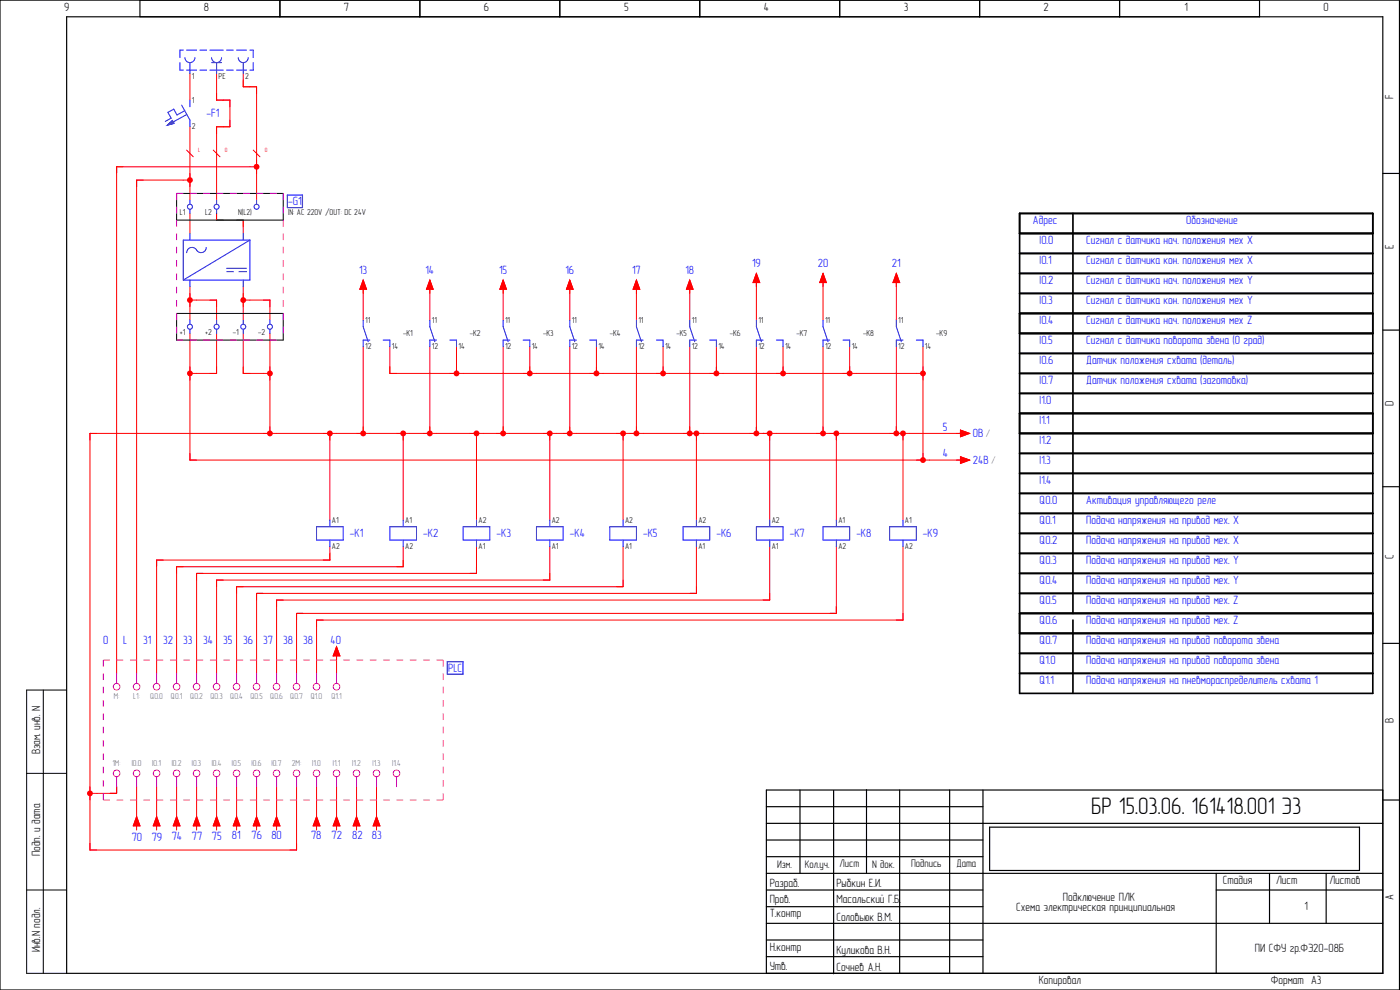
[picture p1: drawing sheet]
<svg xmlns="http://www.w3.org/2000/svg" width="420mm" height="297mm" viewBox="0 0 420 297" stroke-linecap="round" stroke-linejoin="round" font-family="sans-serif">
<g fill="none" stroke="#000" stroke-width=".35">
<path d="M0 0h420v297h-420zM20 5h395v287h-395zM42 0v5M84 0v5M126 0v5M168 0v5M210 0v5M252 0v5M294 0v5M336 0v5M378 0v5M415 52h5"/>
<path d="M415 99h5M415 146h5M415 193h5M240.1 237v25M250.2 237.2v55M260 236.9v25M270 237v55M285 237v55M295 237v55M415 237h-185v55M230 252h65M230 242h65"/>
<path d="M230 247h185M230 257h65M297 248.2h111v13h-111zM415 240h5M230 277h185M230 262h185M230 272h65M230 267h65M365 262v30M365 267h50M381 262v15M398 262v15"/>
<path d="M230 287h65M230 282h65"/>
</g>
<path d="M13 207v85M20 207h-12v85h12M8 232h12M8 267h12" fill="none" stroke="#000" stroke-width=".3"/>
<g fill="none" stroke="#f00" stroke-width=".3">
<path d="M57 22v8M57 38v22M65 22v8h4v8h-4v22M73 22v4h4v34M55 54h-14v148M75 50h-40v152M57 64v6M65 64v2h8v4M57 90h8v6M57 86v10M73 86v10M75 90h6v6"/>
<path d="M109 87v9M129 87v9M151 87v9M171 87v9M191 87v9M207 87v9M227 85v11M247 85v11M269 85v11M57 100v38h220v-34M65 100v12h-6M73 100v12h6"/>
<path d="M81 100v30h-54v125h62v-19M109 104v26h-8M117 104v8h20v-8M129 104v26h-6M151 104v26h-6M159 104v8h-20M171 104v26h-4M179 104v8h-18M191 104v26h-2M199 104v8h-18M207 104v26h-14M215 104v8h-14"/>
<path d="M227 104v26h-16M235 104v8h-18M247 104v26h-14M255 104v8h-18M257 112h18M269 104v26h-16M83 130h16v26M111 130h10v26M131 130h12v26M153 130h12v26M173 130h14v26M209 130v26"/>
<path d="M229 130h2v26M249 130h2v26M271 130v26M273 130h16M279 138h10M99 164v4h-52v34M121 164v6h-68v32M143 164v8h-84v30M165 164v10h-100v28M187 164v12h-116v26M209 164v14h-132v24M231 164v16h-148v22"/>
<path d="M251 164v20h-162v18M271 164v22h-176v16M101 197v5M35 236v2h-6M41 236v12M47 236v12M53 236v12M59 236v12M65 236v12M71 236v12M77 236v12M83 236v12"/>
<path d="M95 236v12M101 236v12M107 236v12M113 236v12"/>
</g>
<circle cx="57" cy="90" r=".88" fill="#f00"/>
<path d="M73 88v4M73 90h2" fill="none" stroke="#f00" stroke-width=".3"/>
<circle cx="73" cy="90" r=".88" fill="#f00"/>
<path d="M37 50h-2v2M43 54h-2v2M75 50h2M77 48v4M79 90h2v2" fill="none" stroke="#f00" stroke-width=".3"/>
<path d="M53 58h32v8h-32zM53 94h32v8h-32z" fill="none" stroke="#000" stroke-width=".3"/>
<circle cx="77" cy="50" r=".88" fill="#f00"/>
<path d="M55 54h2M57 52v4" fill="none" stroke="#f00" stroke-width=".3"/>
<circle cx="57" cy="54" r=".88" fill="#f00"/>
<path d="M57 110v4M57 112h2M65 110v2h-2M57 136v2h2" fill="none" stroke="#f00" stroke-width=".3"/>
<circle cx="57" cy="112" r=".88" fill="#f00"/>
<path d="M79 112h2M81 110v4" fill="none" stroke="#f00" stroke-width=".3"/>
<circle cx="81" cy="112" r=".88" fill="#f00"/>
<path d="M73 110v2h2M97 130h4M99 130v2" fill="none" stroke="#f00" stroke-width=".3"/>
<circle cx="99" cy="130" r=".87" fill="#f00"/>
<path d="M119 130h4M121 130v2" fill="none" stroke="#f00" stroke-width=".3"/>
<circle cx="121" cy="130" r=".87" fill="#f00"/>
<path d="M141 130h4M143 130v2" fill="none" stroke="#f00" stroke-width=".3"/>
<circle cx="143" cy="130" r=".88" fill="#f00"/>
<path d="M163 130h4M165 130v2" fill="none" stroke="#f00" stroke-width=".3"/>
<circle cx="165" cy="130" r=".88" fill="#f00"/>
<path d="M185 130h4M187 130v2" fill="none" stroke="#f00" stroke-width=".3"/>
<circle cx="187" cy="130" r=".88" fill="#f00"/>
<path d="M207 130h4M209 130v2" fill="none" stroke="#f00" stroke-width=".3"/>
<circle cx="209" cy="130" r=".87" fill="#f00"/>
<g fill="none" stroke="#f00" stroke-width=".3">
<path d="M229 130h4M231 130v2M49 168h-2v2M55 170h-2v2M61 172h-2v2M67 174h-2v2M73 176h-2v2M79 178h-2v2M99 166v2h-2M121 168v2h-2M143 170v2h-2M165 172v2h-2"/>
<path d="M187 174v2h-2M209 176v2h-2M85 180h-2v2"/>
</g>
<circle cx="231" cy="130" r=".87" fill="#f00"/>
<path d="M29 130h-2v2M79 130h4M81 128v2M231 178v2h-2M35 236v2h-2" fill="none" stroke="#f00" stroke-width=".3"/>
<circle cx="81" cy="130" r=".88" fill="#f00"/>
<path d="M269 130h4M271 130v2M91 184h-2v2M97 186h-2v2M251 182v2h-2M271 184v2h-2" fill="none" stroke="#f00" stroke-width=".3"/>
<circle cx="271" cy="130" r=".87" fill="#f00"/>
<path d="M249 130h4M251 130v2" fill="none" stroke="#f00" stroke-width=".3"/>
<circle cx="251" cy="130" r=".87" fill="#f00"/>
<path d="M107 130h4M109 128v2" fill="none" stroke="#f00" stroke-width=".3"/>
<circle cx="109" cy="130" r=".88" fill="#f00"/>
<path d="M127 130h4M129 128v2" fill="none" stroke="#f00" stroke-width=".3"/>
<circle cx="129" cy="130" r=".88" fill="#f00"/>
<path d="M149 130h4M151 128v2" fill="none" stroke="#f00" stroke-width=".3"/>
<circle cx="151" cy="130" r=".88" fill="#f00"/>
<path d="M169 130h4M171 128v2" fill="none" stroke="#f00" stroke-width=".3"/>
<circle cx="171" cy="130" r=".88" fill="#f00"/>
<path d="M205 130h4M207 128v2" fill="none" stroke="#f00" stroke-width=".3"/>
<circle cx="207" cy="130" r=".88" fill="#f00"/>
<path d="M189 130h4M191 128v2" fill="none" stroke="#f00" stroke-width=".3"/>
<circle cx="191" cy="130" r=".88" fill="#f00"/>
<path d="M225 130h4M227 128v2" fill="none" stroke="#f00" stroke-width=".3"/>
<circle cx="227" cy="130" r=".88" fill="#f00"/>
<path d="M245 130h4M247 128v2" fill="none" stroke="#f00" stroke-width=".3"/>
<circle cx="247" cy="130" r=".88" fill="#f00"/>
<path d="M233 112h4M235 110v2" fill="none" stroke="#f00" stroke-width=".3"/>
<circle cx="235" cy="112" r=".88" fill="#f00"/>
<path d="M213 112h4M215 110v2" fill="none" stroke="#f00" stroke-width=".3"/>
<circle cx="215" cy="112" r=".88" fill="#f00"/>
<path d="M197 112h4M199 110v2" fill="none" stroke="#f00" stroke-width=".3"/>
<circle cx="199" cy="112" r=".88" fill="#f00"/>
<path d="M177 112h4M179 110v2" fill="none" stroke="#f00" stroke-width=".3"/>
<circle cx="179" cy="112" r=".88" fill="#f00"/>
<path d="M157 112h4M159 110v2" fill="none" stroke="#f00" stroke-width=".3"/>
<circle cx="159" cy="112" r=".88" fill="#f00"/>
<path d="M135 112h4M137 110v2" fill="none" stroke="#f00" stroke-width=".3"/>
<circle cx="137" cy="112" r=".88" fill="#f00"/>
<path d="M117 110v2h2M275 138h4M277 136v2" fill="none" stroke="#f00" stroke-width=".3"/>
<circle cx="277" cy="138" r=".88" fill="#f00"/>
<path d="M267 130h4M269 128v2" fill="none" stroke="#f00" stroke-width=".3"/>
<circle cx="269" cy="130" r=".88" fill="#f00"/>
<path d="M253 112h4M255 110v2" fill="none" stroke="#f00" stroke-width=".3"/>
<circle cx="255" cy="112" r=".88" fill="#f00"/>
<path d="M275 112h2M277 110v4" fill="none" stroke="#f00" stroke-width=".3"/>
<circle cx="277" cy="112" r=".88" fill="#f00"/>
<g fill="none" stroke="#000" stroke-width=".5">
<path d="M306 70h106M306 64h106v144h-106zM306 76h106M322 64v120M306 82h106M306 88h106M306 94h106M306 100h106M306 106h106M306 112h106M306 118h106M306 124h106"/>
<path d="M306 130h106M306 136h106M306 142h106M306 148h106M306 154h106M306 160h106M306 166h106M306 172h106M306 178h106M306 184h106M306 190h106M306 196h106"/>
<path d="M322 186v22M306 202h106"/>
</g>
<path d="M27 236v4M27 238h2" fill="none" stroke="#f00" stroke-width=".3"/>
<circle cx="27" cy="238" r=".88" fill="#f00"/>
<g fill="none" stroke="#f00" stroke-width=".3">
<path d="M56 45l2 2M64 45l2 2M76 45l2 2M109 84l1 2.8h-2zM109 86.8v1.2M129 84l1 2.8h-2zM129 86.8v1.2M151 84l1 2.8h-2zM151 86.8v1.2M171 84l1 2.8h-2zM171 86.8v1.2M191 84l1 2.8h-2z"/>
<path d="M191 86.8v1.2M207 84l1 2.8h-2zM207 86.8v1.2M227 82l1 2.8h-2zM227 84.8v1.2M247 82l1 2.8h-2zM247 84.8v1.2M269 82l1 2.8h-2zM269 84.8v1.2M287 138h1.3M287 130h1.3M288.3 137l2.7 1-2.7 1z"/>
<path d="M288.3 129l2.7 1-2.7 1zM101 194l1 2.8h-2zM101 196.8v1.2M27 253v2h2M41 245l1 2.8h-2zM41 247.8v1.2M47 245l1 2.8h-2zM47 247.8v1.2M53 245l1 2.8h-2zM53 247.8v1.2M59 245l1 2.8h-2zM59 247.8v1.2"/>
<path d="M65 245l1 2.8h-2zM65 247.8v1.2M71 245l1 2.8h-2zM71 247.8v1.2M77 245l1 2.8h-2zM77 247.8v1.2M83 245l1 2.8h-2zM83 247.8v1.2M89 253v2h-2M95 245l1 2.8h-2zM95 247.8v1.2M101 247.8v1.2"/>
<path d="M101 245l1 2.8h-2zM107 245l1 2.8h-2zM107 247.8v1.2M113 245l1 2.8h-2zM113 247.8v1.2"/>
</g>
<g fill="none" stroke="#00f" stroke-width=".3">
<path d="M54 18.8v2.2h1M55 15h-1v2.3M55.5 17.3a1.5 1.5 0 0 0 1.5 1.5 1.5 1.5 0 0 0 1.5-1.5M56 15h3M57 18.8v3.2M60 15h2M63 15h4M63.5 17.3a1.5 1.5 0 0 0 1.5 1.5 1.5 1.5 0 0 0 1.5-1.5M63.5 18.8h3M65 18.8v3.2M68 15h2M71 15h3"/>
<path d="M71.5 17.3a1.5 1.5 0 0 0 1.5 1.5 1.5 1.5 0 0 0 1.5-1.5M73 18.8v3.2M75 15h1v2.3M76 18.8v2.2h-1M50.2 37.5l1.5-1.4 .5 .9zM54.5 31.5l2.5 4.5v2M55.4 33.2l-2.3 1.3-1-1.8-1.7 1 1 1.8-1.8 .9M56 21h3M56.1 34.3l-4.1 2.3M57 30v2M60 21h2M63 21h4"/>
<path d="M68 21h2M71 21h3M57 60v1.3M57 62.8v1.2M57 70v2M61.9 74.3a1.62 1.62 0 0 1-1.4 1.5 1.62 1.62 0 0 1-1.8-1.1 1.6 1.6 0 0 0-1.7-.3 1.6 1.6 0 0 0-1 1.4M65 60v1.3M65 62.8v1.2M73 70v2M75 72l-20 12M75 72v12h-20M75 72h-20v12"/>
<path d="M77 60v1.3M57 84v2M57 96v1.3M57 98.8v1.2M65 96v1.3M65 98.8v1.2M68 81.5h2.2M68 80.5h6M71.8 81.5h2.2M73 84v2M73 96v1.3M73 98.8v1.2"/>
<path d="M81 96v1.3M81 98.8v1.2M109 96v2l1.5 4.5M129 96v2l1.5 4.5M151 96v2l1.5 4.5M171 96v2l1.5 4.5M191 96v2l1.5 4.5M207 96v2l1.5 4.5M227 96v2l1.5 4.5M247 96v2l1.5 4.5M269 96v2l1.5 4.5M111 102h-2v2"/>
<path d="M115 102h2v2M131 102h-2v2M135 102h2v2M153 102h-2v2M157 102h2v2M173 102h-2v2M177 102h2v2M193 102h-2v2M197 102h2v2M209 102h-2v2M213 102h2v2M229 102h-2v2"/>
<path d="M233 102h2v2M249 102h-2v2M253 102h2v2M271 102h-2v2M275 102h2v2M95 158h8v4h-8zM99 156v2M117 158h8v4h-8zM121 156v2M139 158h8v4h-8zM143 156v2M161 158h8v4h-8z"/>
<path d="M165 156v2M183 158h8v4h-8zM187 156v2M205 158h8v4h-8zM209 156v2M227 158h8v4h-8zM231 156v2M247 158h8v4h-8zM251 156v2M267 158h8v4h-8zM271 156v2M99 162v2"/>
<path d="M121 162v2M143 162v2M165 162v2M187 162v2M209 162v2M231 162v2M251 162v2M271 162v2"/>
<circle cx="57" cy="62" r=".75"/>
<circle cx="65" cy="62" r=".75"/>
<circle cx="77" cy="62" r=".75"/>
<circle cx="57" cy="98" r=".75"/>
<circle cx="65" cy="98" r=".75"/>
<circle cx="73" cy="98" r=".75"/>
<circle cx="81" cy="98" r=".75"/>
</g>
<path d="M50.2 37.5l1.5-1.4 .5 .9z" fill="#00f" stroke="#00f" stroke-width=".3"/>
<path d="M86.2 58.5h4.6v3.8h-4.6zM134.2 198.5h4.7v3.8h-4.7z" fill="none" stroke="#00f" stroke-width=".35"/>
<path d="M53 58h32M53 58v44M85 58v44M53 102h32M31 198h102M31 198v42M133 198v42M31 240h102" fill="none" stroke="#f0f" stroke-width=".3" stroke-dasharray="2 2" stroke-linecap="butt"/>
<g fill="none" stroke="#f0f" stroke-width=".3">
<path d="M35 202v3M41 202v3M47 202v3M53 202v3M59 202v3M65 202v3M71 202v3M77 202v3M83 202v3M89 202v3M95 202v3M101 202v3"/>
<path d="M35 233v3M41 233v3M47 233v3M53 233v3M59 233v3M65 233v3M71 233v3M77 233v3M83 233v3M89 233v3M95 233v3M101 233v3"/>
<path d="M107 233v3M113 233v3M119 233v3"/>
<circle cx="35" cy="206" r="1"/>
<circle cx="41" cy="206" r="1"/>
<circle cx="47" cy="206" r="1"/>
<circle cx="53" cy="206" r="1"/>
<circle cx="59" cy="206" r="1"/>
<circle cx="65" cy="206" r="1"/>
<circle cx="71" cy="206" r="1"/>
<circle cx="77" cy="206" r="1"/>
<circle cx="83" cy="206" r="1"/>
<circle cx="89" cy="206" r="1"/>
<circle cx="95" cy="206" r="1"/>
<circle cx="101" cy="206" r="1"/>
<circle cx="35" cy="232" r="1"/>
<circle cx="41" cy="232" r="1"/>
<circle cx="47" cy="232" r="1"/>
<circle cx="53" cy="232" r="1"/>
<circle cx="59" cy="232" r="1"/>
<circle cx="65" cy="232" r="1"/>
<circle cx="71" cy="232" r="1"/>
<circle cx="77" cy="232" r="1"/>
<circle cx="83" cy="232" r="1"/>
<circle cx="89" cy="232" r="1"/>
<circle cx="95" cy="232" r="1"/>
<circle cx="101" cy="232" r="1"/>
<circle cx="107" cy="232" r="1"/>
<circle cx="113" cy="232" r="1"/>
<circle cx="119" cy="232" r="1"/>
</g>
<g fill="#f00" stroke="#f00" stroke-width=".3">
<path d="M288.3 137l2.7 1-2.7 1z"/>
<path d="M288.3 129l2.7 1-2.7 1z"/>
<path d="M101 194l1 2.8h-2z"/>
<path d="M129 84l1 2.8h-2z"/>
<path d="M269 82l1 2.8h-2z"/>
<path d="M247 82l1 2.8h-2z"/>
<path d="M227 82l1 2.8h-2z"/>
<path d="M207 84l1 2.8h-2z"/>
<path d="M191 84l1 2.8h-2z"/>
<path d="M171 84l1 2.8h-2z"/>
<path d="M151 84l1 2.8h-2z"/>
<path d="M109 84l1 2.8h-2z"/>
<path d="M41 245l1 2.8h-2z"/>
<path d="M47 245l1 2.8h-2z"/>
<path d="M53 245l1 2.8h-2z"/>
<path d="M59 245l1 2.8h-2z"/>
<path d="M65 245l1 2.8h-2z"/>
<path d="M71 245l1 2.8h-2z"/>
<path d="M77 245l1 2.8h-2z"/>
<path d="M83 245l1 2.8h-2z"/>
<path d="M95 245l1 2.8h-2z"/>
<path d="M101 245l1 2.8h-2z"/>
<path d="M107 245l1 2.8h-2z"/>
<path d="M113 245l1 2.8h-2z"/>
</g>
<text font-size="7.1" x="327.4" y="244.2">БР 15.03.06. 161418.001 Э3</text>
<g font-size="3.6">
<text x="19.2" y="3.3">9</text>
<text x="61.2" y="3.3">8</text>
<text x="103.2" y="3.3">7</text>
<text x="145.2" y="3.3">6</text>
<text x="187.3" y="3.3">5</text>
<text x="229.2" y="3.3">4</text>
<text x="271.3" y="3.3">3</text>
<text x="313.2" y="3.3">2</text>
<text x="355.5" y="3.3">1</text>
<text x="397.2" y="3.3">0</text>
<text x="418.2" y="29.7" transform="rotate(-90 418.2 29.7)">F</text>
<text x="418.2" y="74.7" transform="rotate(-90 418.2 74.7)">E</text>
<text x="418.2" y="121.8" transform="rotate(-90 418.2 121.8)">D</text>
<text x="418.2" y="167.7" transform="rotate(-90 418.2 167.7)">C</text>
<text x="418.2" y="216.8" transform="rotate(-90 418.2 216.8)">B</text>
<text x="12.1" y="226.3" transform="rotate(-90 12.1 226.3)">Взам. инв. N</text>
<text x="12.1" y="256.9" transform="rotate(-90 12.1 256.9)">Подп. и дата</text>
<text x="231" y="266">Разраб.</text>
<text x="251" y="266">Рыбкин Е.И.</text>
<text x="367" y="265.3">Стадия</text>
<text x="383" y="265.3">Лист</text>
<text x="399" y="265.3">Листов</text>
<text x="418.2" y="269.9" transform="rotate(-90 418.2 269.9)">A</text>
<text x="231" y="271">Пров.</text>
<text x="231" y="275.3">Т.контр</text>
<text x="251" y="271">Масальский Г.Б.</text>
<text x="305" y="273.3">Схема электрическая принципиальная</text>
<text x="319" y="270.3">Подключение ПЛК</text>
<text x="391.5" y="273">1</text>
<text x="251" y="276.3">Соловьюк В.М.</text>
<text x="12.1" y="285.8" transform="rotate(-90 12.1 285.8)">Инв.N подл.</text>
<text x="231" y="285.3">Н.контр</text>
<text x="251" y="286.3">Куликова В.Н.</text>
<text x="376.6" y="285.8">ПИ СФУ гр.ФЭ20-08Б</text>
<text x="231" y="291">Утв.</text>
<text x="251" y="291.3">Сочнев А.Н.</text>
<text x="311.7" y="295.2">Копировал</text>
<text x="381.4" y="295.3">Формат А3</text>
</g>
<g font-size="3.6" fill="#00f">
<text x="62" y="35.1">-F1</text>
<text x="86.5" y="61.5">-G1</text>
<text x="310" y="67.3">Адрес</text>
<text x="356" y="67.3">Обозначение</text>
<text x="312" y="73.3">I0.0</text>
<text x="326" y="73.3">Сигнал с датчика нач. положения мех X</text>
<text x="107.8" y="82.3">13</text>
<text x="127.7" y="82.3">14</text>
<text x="149.8" y="82.3">15</text>
<text x="169.7" y="82.3">16</text>
<text x="189.7" y="82.3">17</text>
<text x="205.7" y="82.3">18</text>
<text x="225.7" y="80.3">19</text>
<text x="245.4" y="80.3">20</text>
<text x="267.7" y="80.3">21</text>
<text x="312" y="79.3">I0.1</text>
<text x="326" y="79.3">Сигнал с датчика кон. положения мех X</text>
<text x="312" y="85.3">I0.2</text>
<text x="326" y="85.3">Сигнал с датчика нач. положения мех Y</text>
<text x="312" y="91.3">I0.3</text>
<text x="326" y="91.3">Сигнал с датчика кон. положения мех Y</text>
<text x="312" y="97.3">I0.4</text>
<text x="326" y="97.3">Сигнал с датчика нач. положения мех Z</text>
<text x="312" y="103.3">I0.5</text>
<text x="326" y="103.3">Сигнал с датчика поворота звена (0 град)</text>
<text x="312" y="109.3">I0.6</text>
<text x="326" y="109.3">Датчик положения схвата (деталь)</text>
<text x="312" y="115.3">I0.7</text>
<text x="326" y="115.3">Датчик положения схвата (заготовка)</text>
<text x="312" y="121.3">I1.0</text>
<text x="283" y="129.3">5</text>
<text x="292" y="131.1">0B</text>
<text x="312" y="127.3">I1.1</text>
<text x="283" y="137.3">4</text>
<text x="312" y="133.3">I1.2</text>
<text x="292" y="139.1">24B</text>
<text x="312" y="139.3">I1.3</text>
<text x="312" y="145.3">I1.4</text>
<text x="312" y="151.3">Q0.0</text>
<text x="326" y="151.3">Активация управляющего реле</text>
<text x="105" y="161.1">-K1</text>
<text x="127" y="161.1">-K2</text>
<text x="149" y="161.1">-K3</text>
<text x="171" y="161.1">-K4</text>
<text x="193" y="161.1">-K5</text>
<text x="215" y="161.1">-K6</text>
<text x="237" y="161.1">-K7</text>
<text x="257" y="161.1">-K8</text>
<text x="277" y="161.1">-K9</text>
<text x="312" y="157.3">Q0.1</text>
<text x="326" y="157.3">Подача напряжения на привод мех. X</text>
<text x="312" y="163.3">Q0.2</text>
<text x="326" y="163.3">Подача напряжения на привод мех. X</text>
<text x="312" y="169.3">Q0.3</text>
<text x="326" y="169.3">Подача напряжения на привод мех. Y</text>
<text x="312" y="175.3">Q0.4</text>
<text x="326" y="175.3">Подача напряжения на привод мех. Y</text>
<text x="312" y="181.3">Q0.5</text>
<text x="326" y="181.3">Подача напряжения на привод мех. Z</text>
<text x="312" y="187.3">Q0.6</text>
<text x="326" y="187.3">Подача напряжения на привод мех. Z</text>
<text x="31" y="193.3">0</text>
<text x="37" y="193.3">L</text>
<text x="43" y="193.3">31</text>
<text x="49" y="193.3">32</text>
<text x="55" y="193.3">33</text>
<text x="61" y="193.3">34</text>
<text x="67" y="193.3">35</text>
<text x="73" y="193.3">36</text>
<text x="79" y="193.3">37</text>
<text x="85" y="193.3">38</text>
<text x="91" y="193.3">38</text>
<text x="99.2" y="193.2">40</text>
<text x="312" y="193.3">Q0.7</text>
<text x="326" y="193.3">Подача напряжения на привод поворота звена</text>
<text x="134.5" y="201.5">PLC</text>
<text x="312" y="199.3">Q1.0</text>
<text x="326" y="199.3">Подача напряжения на привод поворота звена</text>
<text x="312" y="205.3">Q1.1</text>
<text x="326" y="205.3">Подача напряжения на пневмораспределитель схвата 1</text>
<text x="69.6" y="251.8">81</text>
<text x="75.5" y="251.8">76</text>
<text x="81.4" y="251.7">80</text>
<text x="93.3" y="251.7">78</text>
<text x="99.5" y="251.7">72</text>
<text x="105.7" y="251.7">82</text>
<text x="111.6" y="251.7">83</text>
<text x="39.5" y="252.2">70</text>
<text x="45.5" y="252.2">79</text>
<text x="51.5" y="252.1">74</text>
<text x="57.6" y="252">77</text>
<text x="63.6" y="252">75</text>
</g>
<g font-size="3.3">
<text x="233.2" y="260.3">Изм.</text>
<text x="241.5" y="260.3">Кол.уч.</text>
<text x="252" y="260.3">Лист</text>
<text x="261.7" y="260.3">N док.</text>
<text x="273.4" y="260">Подпись</text>
<text x="287" y="260">Дата</text>
</g>
<g font-size="2.6">
<text x="57.6" y="23.8">1</text>
<text x="65.6" y="23.8">PE</text>
<text x="73.6" y="23.8">2</text>
<text x="57.6" y="30.9">1</text>
<text x="57.6" y="38.8">2</text>
<text x="54" y="64.6">L1</text>
<text x="61.6" y="64.6">L2</text>
<text x="71.5" y="64.6">N(L2)</text>
<text x="86.5" y="64.4">IN: AC 220V /OUT: DC 24V</text>
<text x="54" y="100.6">+1</text>
<text x="61.6" y="100.6">+2</text>
<text x="69.8" y="100.6">-1</text>
<text x="77.5" y="100.6">-2</text>
<text x="109.6" y="96.9">11</text>
<text x="121" y="100.8">-K1</text>
<text x="129.6" y="96.9">11</text>
<text x="141" y="100.8">-K2</text>
<text x="151.6" y="96.9">11</text>
<text x="163" y="100.8">-K3</text>
<text x="171.6" y="96.9">11</text>
<text x="183" y="100.8">-K4</text>
<text x="191.6" y="96.9">11</text>
<text x="203" y="100.8">-K5</text>
<text x="207.6" y="96.9">11</text>
<text x="219" y="100.8">-K6</text>
<text x="227.6" y="96.9">11</text>
<text x="239" y="100.8">-K7</text>
<text x="247.6" y="96.9">11</text>
<text x="259" y="100.8">-K8</text>
<text x="269.6" y="96.9">11</text>
<text x="281" y="100.8">-K9</text>
<text x="109.6" y="104.8">12</text>
<text x="117.6" y="104.8">14</text>
<text x="129.6" y="104.8">12</text>
<text x="137.6" y="104.8">14</text>
<text x="151.6" y="104.8">12</text>
<text x="159.6" y="104.8">14</text>
<text x="171.6" y="104.8">12</text>
<text x="179.6" y="104.8">14</text>
<text x="191.6" y="104.8">12</text>
<text x="199.6" y="104.8">14</text>
<text x="207.6" y="104.8">12</text>
<text x="215.6" y="104.8">14</text>
<text x="227.6" y="104.8">12</text>
<text x="235.6" y="104.8">14</text>
<text x="247.6" y="104.8">12</text>
<text x="255.6" y="104.8">14</text>
<text x="269.6" y="104.8">12</text>
<text x="277.6" y="104.8">14</text>
<text x="99.6" y="156.9">A1</text>
<text x="121.6" y="156.9">A1</text>
<text x="143.6" y="156.9">A2</text>
<text x="165.6" y="156.9">A2</text>
<text x="187.6" y="156.9">A2</text>
<text x="209.6" y="156.9">A2</text>
<text x="231.6" y="156.9">A2</text>
<text x="251.6" y="156.9">A1</text>
<text x="271.6" y="156.9">A1</text>
<text x="99.6" y="164.8">A2</text>
<text x="121.6" y="164.8">A2</text>
<text x="143.6" y="164.8">A1</text>
<text x="165.6" y="164.8">A1</text>
<text x="187.6" y="164.8">A1</text>
<text x="209.6" y="164.8">A1</text>
<text x="231.6" y="164.8">A1</text>
<text x="251.6" y="164.8">A2</text>
<text x="271.6" y="164.8">A2</text>
</g>
<g font-size="2.6" fill="#7ca552">
<text x="295.9" y="130.8">/</text>
<text x="297.5" y="138.8">/</text>
</g>
<g font-size="2.6" fill="#767676">
<text x="34.1" y="209.7">M:</text>
<text x="40" y="209.7">L1:</text>
<text x="45.1" y="209.7">Q0.0</text>
<text x="51.3" y="209.7">Q0.1</text>
<text x="57.1" y="209.7">Q0.2</text>
<text x="63.1" y="209.7">Q0.3</text>
<text x="69.1" y="209.7">Q0.4</text>
<text x="75.1" y="209.7">Q0.5</text>
<text x="81.1" y="209.7">Q0.6</text>
<text x="87.1" y="209.7">Q0.7</text>
<text x="93.3" y="209.7">Q1.0</text>
<text x="99.5" y="209.7">Q1.1</text>
<text x="33.7" y="230">1M:</text>
<text x="39.5" y="230">I0.0</text>
<text x="45.7" y="230">I0.1</text>
<text x="51.5" y="230">I0.2</text>
<text x="57.6" y="230">I0.3</text>
<text x="63.5" y="230">I0.4</text>
<text x="69.6" y="230">I0.5</text>
<text x="75.5" y="230">I0.6</text>
<text x="81.5" y="230">I0.7</text>
<text x="87.6" y="230">2M:</text>
<text x="93.7" y="230">I1.0</text>
<text x="99.9" y="230">I1.1</text>
<text x="105.7" y="230">I1.2</text>
<text x="111.8" y="230">I1.3</text>
<text x="117.7" y="230">I1.4</text>
</g>
<g font-size="1.9" fill="#f00">
<text x="59.5" y="45.6">L</text>
<text x="67.5" y="45.6">0</text>
<text x="79.5" y="45.6">0</text>
</g>
</svg>
